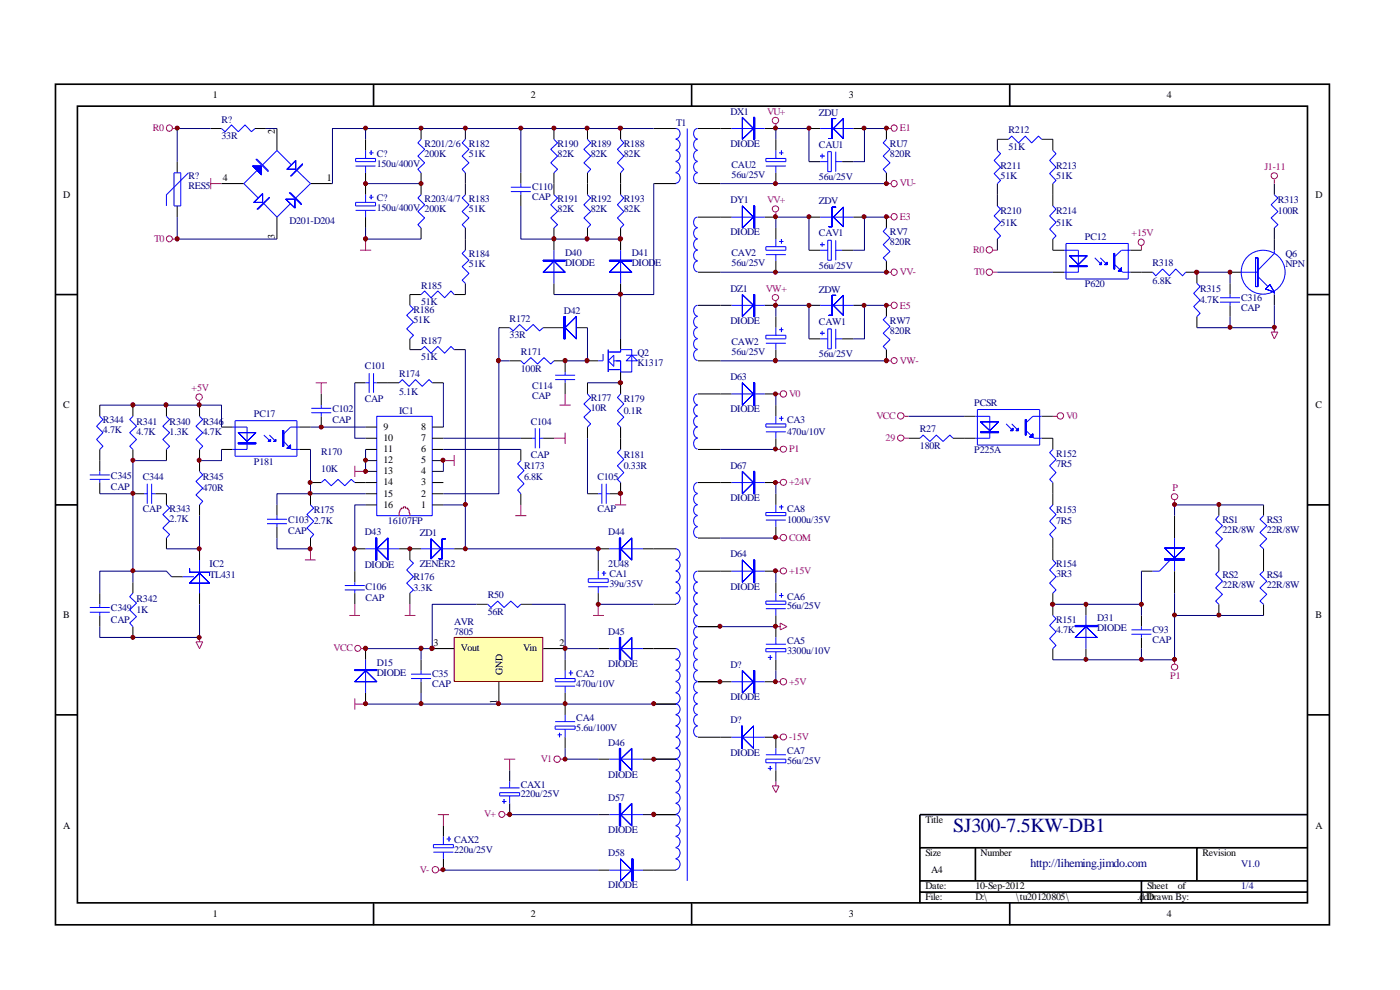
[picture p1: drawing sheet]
<svg xmlns="http://www.w3.org/2000/svg" width="297mm" height="210mm" viewBox="0 0 297 210" stroke-linecap="round" stroke-linejoin="round" font-family="sans-serif">
<g fill="none" stroke="#000" stroke-width=".35">
<path d="M11.8 17.9h270.2v178.3h-270.2zM79.2 17.9v4.6M146.7 17.9v4.6M214.2 17.9v4.6M16.4 22.5h261v169h-261zM11.8 62.5h4.6M277.5 62.5h4.6M11.8 107.1h4.6M277.5 107.1h4.6M11.8 151.6h4.6M277.5 151.6h4.6M195.2 179.8h82.3"/>
<path d="M206.9 179.8v7.1M253.9 179.8v7.1M277.5 172.8h-82.3v18.8M79.2 191.6v4.7M146.7 191.6v4.7M195.2 186.9h82.3M195.2 189.2h82.3M214.2 191.6v4.7M242.1 186.9v4.7"/>
</g>
<g fill="none" stroke="#000" stroke-width=".21">
<path d="M37.6 34.3v2.4M44.7 27.3h2.3M47 38.9h4.7M54.1 27.3h2.3M58.8 27.3v4.6M65.9 38.9h4.6M77.6 29.5v2.4M77.6 36.7v4.6M89.3 27.3v2.2M89.3 36.7v4.6M98.7 27.3v2.2M98.7 36.7v4.6"/>
<path d="M110.5 36.7v2.2M117.5 27.3v2.2M117.5 36.7v4.6M124.6 27.3v2.2M124.6 36.7v4.6M131.7 27.3v2.2M131.7 36.7v4.6M138.7 27.3h4.7M138.7 38.9h4.7M148.1 27.3h4.7M148.1 38.9h4.7M37.6 43.7v2.4"/>
<path d="M58.8 46.1v4.6M77.6 46.1v2.2M89.3 48.3v2.4M98.7 48.3v4.8M110.5 41.3v2.4M117.5 48.3v4.8M124.6 48.3v2.4M131.7 48.3v4.8M87 71.9v2.3h2.3M89.3 62.5h-2.3v2.3M96.4 74.2h2.3M98.7 60.1v2.4h-2.3"/>
<path d="M105.8 69.5h2.3M108.1 76.5h2.4M115.2 69.5h4.7M117.5 76.5h2.4v2.4M117.5 60.1v2.4M122.3 69.5h2.3M124.6 76.5h2.3M131.7 60.1v2.4M131.7 71.9v2.3M131.7 78.9v4.7M21.2 85.9v2.4M21.2 95.3v4.7"/>
<path d="M28.2 85.9v2.4M28.2 95.3v2.4M35.3 85.9v2.4M35.3 95.3v2.4M42.3 85.9v2.4M42.3 95.3v4.7M47 95.3h2.4M47 90.6h2.4M63.5 95.3h2.4M63.5 90.6h2.4M68.2 83.6v2.3M68.2 88.3v2.3"/>
<path d="M75.3 81.2h2.3M77.6 95.3h2.3M77.6 100h2.3M77.6 97.7h2.3M77.6 93h2.3M77.6 90.6h2.3M79.9 81.2h4.8M91.7 95.3h2.4M91.7 100h2.4M91.7 97.7h2.4M91.7 93h2.4M91.7 90.6h2.4"/>
<path d="M91.7 81.2h2.4M110.5 95.3v2.4M110.5 93h2.4M115.2 93h2.3M119.9 81.2v2.4M124.6 81.2v2.4M124.6 90.6v2.4M131.7 90.6v4.7M148.1 95.3h4.7M148.1 83.6h4.7M21.2 102.4v2.3M28.2 104.7h2.4"/>
<path d="M32.9 104.7h2.4v2.4M35.3 114.1v2.3M42.3 107.1v2.3M42.3 116.4v2.4M58.8 107.1v2.3M58.8 111.8v2.3M65.9 102.4h2.3M65.9 104.7v2.4M65.9 114.1v2.3M75.3 116.4h2.3M75.3 102.4h4.6M77.6 107.1h2.3"/>
<path d="M77.6 104.7h2.3M84.7 116.4h4.6M87 116.4v2.4M91.7 107.1h2.4M91.7 104.7h2.4M91.7 102.4h2.4M96.4 116.4h2.3M110.5 104.7v2.4M124.6 104.7h2.3M126.9 116.4h2.4M126.9 118.8v2.4M131.7 102.4v2.3h-2.4"/>
<path d="M136.4 116.4h7M21.2 125.8v2.4M21.2 130.6v2.3M28.2 123.5v2.3M28.2 132.9v2.3M36.4 122.3h2.4M42.3 125.8v2.4M75.3 121.2v2.3M75.3 125.8v2.4M77.6 137.6v2.4M87 125.8v2.4M126.9 137.6h2.4"/>
<path d="M126.9 125.8v2.4M136.4 137.6h7M138.7 128.2h4.7M148.1 132.9h4.7M148.1 121.2h4.7M77.6 147v2.4M138.7 149.4h4.7M148.1 144.6h4.7M148.1 156.4h4.7M126.9 161h2.4M126.9 172.8h2.4M136.4 161h7"/>
<path d="M136.4 172.8h7M126.9 184.6h2.4M136.4 184.6h7"/>
</g>
<g fill="none" stroke="#00f" stroke-width=".21">
<path d="M36.9 36.7h1.5v7h-1.5zM40 36.7l-4.7 4.6v2.4M47 27.3l.8 .6 1.3-1.4 1.4 1.4 1.5-1.4 1.3 1.4 .8-.6M54.3 33.8h.2l2.4 2.4v.2zM54.5 36.2l-2.8 2.7 3.1 3.1M55.7 35l3.1-3.1 3 3.1M63 36.2l2.9 2.7-3.2 3.1M64.2 34.7v.3l-2.4 2.3h-.2zM75.4 33.6h4.3v.7h-4.3zM75.4 35.2h4.3M77.6 31.9v1.7M77.6 35.2v1.5"/>
<path d="M78.3 32.4h.9M78.7 31.9v1M89.3 29.5l-.7 .8 1.5 1.4-1.5 1.4 1.5 1.4-1.5 1.4 .7 .8M98.7 29.5l-.7 .8 1.5 1.4-1.5 1.4 1.5 1.4-1.5 1.4 .7 .8M108.4 39.7h4.2M110.5 38.9v.8M117.5 29.5l.8 .8-1.5 1.4 1.5 1.4-1.5 1.4 1.5 1.4-.8 .8M124.6 29.5l.7 .8-1.4 1.4 1.4 1.4-1.4 1.4 1.4 1.4-.7 .8M131.7 29.5l.6 .8-1.3 1.4 1.3 1.4-1.3 1.4 1.3 1.4-.6 .8M143.3 27.3a1.11 1.11 0 0 1 1 1.1 1.11 1.11 0 0 1-1 1.1M143.3 29.5a1.17 1.17 0 0 1 1 1.2 1.17 1.17 0 0 1-1 1.1M143.3 31.9a1.17 1.17 0 0 1 1 1.2 1.17 1.17 0 0 1-1 1.1"/>
<path d="M143.3 34.3a1.17 1.17 0 0 1 1 1.1 1.17 1.17 0 0 1-1 1.2M143.3 36.7a1.11 1.11 0 0 1 1 1.1 1.11 1.11 0 0 1-1 1.1M145.8 27.3v159.6M148 36.7a1.14 1.14 0 0 0-.8 1.1 1.14 1.14 0 0 0 .8 1.1M148 34.3a1.19 1.19 0 0 0-.9 1.1 1.19 1.19 0 0 0 .9 1.2M148 31.9a1.19 1.19 0 0 0-.9 1.2 1.19 1.19 0 0 0 .9 1.1M148 29.5a1.19 1.19 0 0 0-.9 1.2 1.19 1.19 0 0 0 .9 1.1M148 27.3a1.14 1.14 0 0 0-.8 1.1 1.14 1.14 0 0 0 .8 1.1M54.5 44.4l2.6-2.6v.2l-2.3 2.4zM56 43.2l2.8 2.9 2.8-2.9M61.4 40.9h.2l2.3 2.3v.2zM75.4 42.9h4.3v.8h-4.3z"/>
<path d="M75.4 44.6h4.3M77.6 41.3v1.6M77.6 44.6v1.5M78.3 41.8h.9M78.7 41.3v.9M89.3 41.3l-.7 .7 1.5 1.4-1.5 1.5 1.5 1.3-1.5 1.5 .7 .6M98.7 41.3l-.7 .7 1.5 1.4-1.5 1.5 1.5 1.3-1.5 1.5 .7 .6M98.7 53.1l-.7 .7 1.5 1.4-1.5 1.4 1.5 1.4-1.5 1.4 .7 .7M108.4 40.6h4.2M110.5 40.6v.7M117.5 41.3l.8 .7-1.5 1.4 1.5 1.5-1.5 1.3 1.5 1.5-.8 .6M117.5 53.1v7"/>
<path d="M124.6 41.3l.7 .7-1.4 1.4 1.4 1.5-1.4 1.3 1.4 1.5-.7 .6M131.7 41.3l.6 .7-1.3 1.4 1.3 1.5-1.3 1.3 1.3 1.5-.6 .6M131.7 53.1v7M78.3 79.2v4.1M79.2 79.2v4.1M87 64.8l.7 .7-1.4 1.4 1.4 1.4-1.4 1.5 1.4 1.3-.7 .8M89.3 62.5l.8-.8 1.3 1.5 1.5-1.5 1.4 1.5 1.4-1.5 .7 .8M89.3 74.2l.8-.7 1.3 1.4 1.5-1.4 1.4 1.4 1.4-1.4 .7 .7M108.1 69.5l.8 .7 1.3-1.4 1.5 1.4 1.4-1.4 1.4 1.4 .7-.7M110.5 76.5l.7 .7 1.4-1.3 1.4 1.3 1.4-1.3 1.4 1.3 .7-.7M117.8 79.6h4.2M119.9 78.9v.7"/>
<path d="M127.9 75.1v1.4h-1M129 74.7h2.7v-.5h2.3v4.7h-2.3v-2.4h-1.5M129 74.2v4.7M129 78.4h2.7M129 76.5l1.2-1.1v2.3zM132.8 76.5l1.2-1.1 1.2 1.1zM132.8 75.4h2.4M21.2 88.3l.6 .7-1.3 1.4 1.3 1.4-1.3 1.4 1.3 1.5-.6 .6M21.2 100v.8M28.2 88.3l-.7 .7 1.5 1.4-1.5 1.4 1.5 1.4-1.5 1.5 .7 .6M35.3 88.3l.7 .7-1.5 1.4 1.5 1.4-1.5 1.4 1.5 1.5-.7 .6M42.3 88.3l.7 .7-1.4 1.4 1.4 1.4-1.4 1.4 1.4 1.5-.7 .6"/>
<path d="M42.3 100l.7 .8-1.4 1.3 1.4 1.4-1.4 1.5 1.4 1.3-.7 .8M49.4 90.6h3v4.7h-3M49.9 89.2h13.1v7.6h-13.1zM56 92.3l1.4 1.3M57.1 92.3l1.4 1.3M60.2 93.6l1.6 1.7h1.7M63.5 90.6h-1.9l-1.4 1.4M66 86.6h4.3M66 87.5h4.3M68.2 85.9v.7M68.2 87.5v.8M77.6 81.2h.7"/>
<path d="M79.2 81.2h.7M79.9 88.3h11.8v21.1h-11.8zM84.7 81.2l.6-.7 1.5 1.5 1.3-1.5 1.5 1.5 1.4-1.5 .7 .7M110.5 97.7l-.7 .7 1.4 1.4-1.4 1.4 1.4 1.4-1.4 1.4 .7 .7M112.9 93h.6M113.5 90.8v4.3M114.5 93h.7M114.5 90.8v4.3M117.8 80.5h4.2M119.9 80.5v.7M124.6 83.6l.7 .7-1.4 1.4 1.4 1.4-1.4 1.4 1.4 1.4-.7 .7M131.7 83.6l-.7 .7 1.3 1.4-1.3 1.4 1.3 1.4-1.3 1.4 .7 .7"/>
<path d="M131.7 95.3l-.7 .7 1.3 1.5-1.3 1.3 1.3 1.4-1.3 1.5 .7 .7M148 93a1.19 1.19 0 0 0-.9 1.1 1.19 1.19 0 0 0 .9 1.1M148 90.6a1.19 1.19 0 0 0-.9 1.1 1.19 1.19 0 0 0 .9 1.2M148 88.3a1.14 1.14 0 0 0-.8 1.1 1.14 1.14 0 0 0 .8 1.1M148 85.9a1.19 1.19 0 0 0-.9 1.2 1.19 1.19 0 0 0 .9 1.1M148 83.6a1.19 1.19 0 0 0-.9 1.1 1.19 1.19 0 0 0 .9 1.2M19 100.8h4.3M19 101.7h4.3M21.2 101.7v.7M30.6 104.7h.6M31.2 102.6v4.2M32.2 104.7h.7"/>
<path d="M32.2 102.6v4.2M35.3 107.1l.7 .7-1.5 1.3 1.5 1.5-1.5 1.4 1.5 1.4-.7 .7M42.3 118.8v7M56.6 110.2h4.3M56.6 111.1h4.3M58.8 109.4v.8M58.8 111.1v.7M65.9 107.1l.6 .7-1.4 1.3 1.4 1.5-1.4 1.4 1.4 1.4-.6 .7M68.2 102.4l.7-.7 1.4 1.3 1.4-1.3 1.5 1.3 1.3-1.3 .8 .7M77.6 116.4h7.1M87 118.8l.7 .7-1.4 1.4 1.4 1.4-1.4 1.4 1.4 1.4-.7 .7M89.3 116.4h7.1"/>
<path d="M126.9 104.7h.8M127.7 102.6v4.2M128.6 104.7h.7M128.6 102.6v4.2M129.3 116.4h7.1M143.3 116.4a1.17 1.17 0 0 1 1 1.2 1.17 1.17 0 0 1-1 1.1M143.3 118.8a1.17 1.17 0 0 1 1 1.1 1.17 1.17 0 0 1-1 1.2M19 128.9h4.3M19 129.9h4.3M21.2 128.2v.7M21.2 129.9v.7M28.2 125.8l-.7 .8 1.5 1.3-1.5 1.5 1.5 1.4-1.5 1.4 .7 .7"/>
<path d="M38.8 122.3h2.3M73.2 124.2h4.2M73.2 125.1h4.2M75.3 123.5v.7M75.3 125.1v.7M77.6 140v7M124.8 122.8h4.2v.7h-4.2zM124.8 124.5h4.2M126.9 121.2v1.6M126.9 124.5v1.3M127.7 121.6h.9M128.1 121.2v.9"/>
<path d="M129.3 137.6h7.1M143.3 121.2a1.17 1.17 0 0 1 1 1.1 1.17 1.17 0 0 1-1 1.1M143.3 123.5a1.11 1.11 0 0 1 1 1.1 1.11 1.11 0 0 1-1 1.1M143.3 125.8a1.17 1.17 0 0 1 1 1.2 1.17 1.17 0 0 1-1 1.1M143.3 137.6a1.17 1.17 0 0 1 1 1.1 1.17 1.17 0 0 1-1 1.2M143.3 140a1.11 1.11 0 0 1 1 1.1 1.11 1.11 0 0 1-1 1.1M148 130.6a1.19 1.19 0 0 0-.9 1.1 1.19 1.19 0 0 0 .9 1.1M148 128.2a1.19 1.19 0 0 0-.9 1.1 1.19 1.19 0 0 0 .9 1.2M148 125.8a1.19 1.19 0 0 0-.9 1.2 1.19 1.19 0 0 0 .9 1.1M148 123.5a1.14 1.14 0 0 0-.8 1.1 1.14 1.14 0 0 0 .8 1.1M148 121.2a1.19 1.19 0 0 0-.9 1.1 1.19 1.19 0 0 0 .9 1.1M148 140a1.14 1.14 0 0 0-.8 1.1 1.14 1.14 0 0 0 .8 1.1"/>
<path d="M148 137.6a1.19 1.19 0 0 0-.9 1.1 1.19 1.19 0 0 0 .9 1.2M148 135.2a1.19 1.19 0 0 0-.9 1.2 1.19 1.19 0 0 0 .9 1.1M148 132.9a1.14 1.14 0 0 0-.8 1.1 1.14 1.14 0 0 0 .8 1.1M143.3 142.2a1.17 1.17 0 0 1 1 1.2 1.17 1.17 0 0 1-1 1.1M143.3 144.6a1.17 1.17 0 0 1 1 1.2 1.17 1.17 0 0 1-1 1.1M143.3 147a1.17 1.17 0 0 1 1 1.1 1.17 1.17 0 0 1-1 1.2M143.3 149.4a1.11 1.11 0 0 1 1 1.1 1.11 1.11 0 0 1-1 1.1M143.3 151.6a1.17 1.17 0 0 1 1 1.2 1.17 1.17 0 0 1-1 1.1M143.3 154a1.17 1.17 0 0 1 1 1.2 1.17 1.17 0 0 1-1 1.1M143.3 156.4a1.17 1.17 0 0 1 1 1.1 1.17 1.17 0 0 1-1 1.2M143.3 158.7a1.11 1.11 0 0 1 1 1.2 1.11 1.11 0 0 1-1 1.1M148 142.2a1.19 1.19 0 0 0-.9 1.2 1.19 1.19 0 0 0 .9 1.1"/>
<path d="M148 154a1.19 1.19 0 0 0-.9 1.2 1.19 1.19 0 0 0 .9 1.1M148 151.6a1.19 1.19 0 0 0-.9 1.2 1.19 1.19 0 0 0 .9 1.1M148 149.4a1.14 1.14 0 0 0-.8 1.1 1.14 1.14 0 0 0 .8 1.1M148 147a1.19 1.19 0 0 0-.9 1.1 1.19 1.19 0 0 0 .9 1.2M148 144.6a1.19 1.19 0 0 0-.9 1.2 1.19 1.19 0 0 0 .9 1.1M129.3 161h7.1M129.3 172.8h7.1M143.3 161a1.17 1.17 0 0 1 1 1.2 1.17 1.17 0 0 1-1 1.1M143.3 163.4a1.17 1.17 0 0 1 1 1.1 1.17 1.17 0 0 1-1 1.2M143.3 165.8a1.17 1.17 0 0 1 1 1.1 1.17 1.17 0 0 1-1 1.2M143.3 168.1a1.11 1.11 0 0 1 1 1.1 1.11 1.11 0 0 1-1 1.1M143.3 170.4a1.17 1.17 0 0 1 1 1.2 1.17 1.17 0 0 1-1 1.1"/>
<path d="M143.3 172.8a1.17 1.17 0 0 1 1 1.1 1.17 1.17 0 0 1-1 1.2M143.3 175.2a1.11 1.11 0 0 1 1 1.1 1.11 1.11 0 0 1-1 1.1M143.3 177.5a1.17 1.17 0 0 1 1 1.1 1.17 1.17 0 0 1-1 1.1M143.3 179.8a1.17 1.17 0 0 1 1 1.2 1.17 1.17 0 0 1-1 1.1M129.3 184.6h7.1M143.3 182.2a1.17 1.17 0 0 1 1 1.1 1.17 1.17 0 0 1-1 1.2"/>
</g>
<path d="M53.6 35.2h1.9v1.9zM53.6 35.2h1.9v1.9z" fill="#00f" stroke="#00f" stroke-width=".21"/>
<g fill="#00f" stroke="#00f" stroke-width=".21">
<path d="M60.9 35.9h1.8v-1.9zM60.9 35.9h1.8v-1.9z" fill-rule="evenodd"/>
<path d="M60.6 42.2h2v1.9zM60.6 42.2h2v1.9z" fill-rule="evenodd"/>
<path d="M53.8 42.9l1.9-1.8v1.8zM53.8 42.9l1.9-1.8v1.8z" fill-rule="evenodd"/>
<path d="M129.3 55.2v.2h4.7v-.2zM129.3 55.2v.2h4.7v-.2z" fill-rule="evenodd"/>
<path d="M129.3 57.7l2.4-2.3 2.3 2.3zM129.3 57.7l2.4-2.3 2.3 2.3z" fill-rule="evenodd"/>
<path d="M115.2 55.2v.2h4.7v-.2zM115.2 55.2v.2h4.7v-.2z" fill-rule="evenodd"/>
<path d="M117.5 55.4l2.4 2.3h-4.7zM117.5 55.4l2.4 2.3h-4.7z" fill-rule="evenodd"/>
<path d="M119.6 67.1v4.8h.3v-4.8zM119.6 67.1v4.8h.3v-4.8z" fill-rule="evenodd"/>
<path d="M119.9 69.5l2.4-2.4v4.8zM119.9 69.5l2.4-2.4v4.8z" fill-rule="evenodd"/>
<path d="M50.5 91.8h3.8l-1.9 1.8zM50.5 91.8h3.8l-1.9 1.8z" fill-rule="evenodd"/>
<path d="M50.5 93.9h3.8v.2h-3.8zM50.5 93.9h3.8v.2h-3.8z" fill-rule="evenodd"/>
<path d="M58.5 93.2l-.4 .4h.4zM58.5 93.2l-.4 .4h.4z" fill-rule="evenodd"/>
<path d="M56.9 93.6h.5v-.4zM56.9 93.6h.5v-.4z" fill-rule="evenodd"/>
<path d="M59.9 91.4v3.3h.3v-3.3zM59.9 91.4v3.3h.3v-3.3z" fill-rule="evenodd"/>
<path d="M60.9 95.1l.7-.7v.7zM60.9 95.1l.7-.7v.7z" fill-rule="evenodd"/>
<path d="M93.8 114.3v4.2h-.7h.7v-4.2h.7zM93.8 114.3v4.2h-.7h.7v-4.2h.7z" fill-rule="evenodd"/>
<path d="M91.4 114.3l2.2 2.1-2.2 2.1zM91.4 114.3l2.2 2.1-2.2 2.1z" fill-rule="evenodd"/>
<path d="M79.7 114.1v4.7h.2v-4.7zM79.7 114.1v4.7h.2v-4.7z" fill-rule="evenodd"/>
<path d="M79.9 116.4l2.4-2.3v4.7zM79.9 116.4l2.4-2.3v4.7z" fill-rule="evenodd"/>
<path d="M40.2 120.6v.8h4.2v.7v-.7h-4.2zM40.2 120.6v.8h4.2v.7v-.7h-4.2z" fill-rule="evenodd"/>
<path d="M40.2 123.7l2.1-2.1 2.1 2.1zM40.2 123.7l2.1-2.1 2.1 2.1z" fill-rule="evenodd"/>
<path d="M131.4 114.1v4.7h.3v-4.7zM131.4 114.1v4.7h.3v-4.7z" fill-rule="evenodd"/>
<path d="M131.7 116.4l2.3-2.3v4.7zM131.7 116.4l2.3-2.3v4.7z" fill-rule="evenodd"/>
<path d="M131.4 135.2v4.8h.3v-4.8zM131.4 135.2v4.8h.3v-4.8z" fill-rule="evenodd"/>
<path d="M131.7 137.6l2.3-2.4v4.8zM131.7 137.6l2.3-2.4v4.8z" fill-rule="evenodd"/>
<path d="M131.4 158.7v4.7h.3v-4.7zM131.4 158.7v4.7h.3v-4.7z" fill-rule="evenodd"/>
<path d="M131.7 161l2.3-2.3v4.7zM131.7 161l2.3-2.3v4.7z" fill-rule="evenodd"/>
<path d="M131.4 170.4v4.8h.3v-4.8zM131.4 170.4v4.8h.3v-4.8z" fill-rule="evenodd"/>
<path d="M131.7 172.8l2.3-2.4v4.8zM131.7 172.8l2.3-2.4v4.8z" fill-rule="evenodd"/>
<path d="M134 182.2v4.7h.3v-4.7zM134 182.2v4.7h.3v-4.7z" fill-rule="evenodd"/>
<path d="M131.7 182.2l2.3 2.4-2.3 2.3zM131.7 182.2l2.3 2.4-2.3 2.3z" fill-rule="evenodd"/>
<path d="M75.3 142.1v.1h4.6v-.1zM75.3 142.1v.1h4.6v-.1z" fill-rule="evenodd"/>
<path d="M77.6 142.2l2.3 2.4h-4.6zM77.6 142.2l2.3 2.4h-4.6z" fill-rule="evenodd"/>
</g>
<g fill="none" stroke="#a1006a" stroke-width=".21">
<path d="M36.7 27.3h.9M44.7 37.8v2.3M44.7 38.9h2.3M36.7 50.7h.9M76.4 53.1h2.3M77.6 50.7v2.4M42.3 85v.9M67 81.2h2.3M68.2 81.2v2.4M75.3 98.8v2.4M75.3 100h2.3M94.1 97.7h2.3"/>
<path d="M96.4 96.5v2.3M117.5 93h2.4M118.7 85.9h2.4M119.9 83.6v2.3M119.9 91.8v2.3M64.7 118.8h2.3M65.9 116.4v2.4M109.3 109.4h2.4M110.5 107.1v2.3M130.5 107.1h2.3M131.7 104.7v2.4M41.6 136.1h1.4l-.7 1.5z"/>
<path d="M42.3 135.2v.9M74.1 130.6h2.3M75.3 128.2v2.4M85.9 130.6h2.2M87 128.2v2.4M125.8 130.6h2.3M126.9 128.2v2.4"/>
<circle cx="35.9" cy="27.2" r=".66"/>
<circle cx="35.9" cy="50.7" r=".64"/>
<circle cx="42.2" cy="84.2" r=".68"/>
</g>
<path d="M84.7 109.4l.1-1.2 .3-.2v-.2h.5v-.3h.4v.3h.5v.2l.3 .2 .2 1.2" fill="none" stroke="#f00" stroke-width=".21"/>
<g fill="none" stroke="#000080" stroke-width=".21">
<path d="M44.7 27.3h-7.1v7M56.4 27.3h2.4M77.6 27.3v2.2M77.6 38.9h11.7M110.5 27.3v9.4M138.7 27.3h-68.2v11.6M138.7 38.9v23.6h-7M37.6 46.1v4.6h21.2M77.6 48.3v2.4h11.7M110.5 43.7v7h21.2M98.7 74.2v32.9h-4.6M105.8 69.5v7h2.3"/>
<path d="M105.8 76.5v28.2h-11.7M117.5 62.5h14.2v9.4M124.6 69.5v7h-4.7M21.2 85.9h25.8v4.7M35.3 97.7h-7.1v25.8M47 95.3v2.4h-4.7M65.9 95.3v9.4h11.7M65.9 90.6h11.7M75.3 81.2v11.8h2.3M77.6 95.3v4.7M94.1 81.2v9.4M94.1 97.7v2.3"/>
<path d="M94.1 93h16.4M94.1 95.3h16.4M124.6 93v11.7M124.6 81.2h7.1M21.2 104.7h7M42.3 109.4v7h-7M58.8 114.1v2.3h7.1M65.9 104.7h-7.1v2.4M77.6 107.1h-2.3v14.1M98.7 107.1v9.3h28.2v2.4M36.4 122.3l-1.1-1.1h-14.1v4.6M42.3 128.2v7h-21.1v-2.3"/>
<path d="M126.9 128.2h11.8"/>
</g>
<g fill="#800000" stroke="#800000" stroke-width=".21">
<circle cx="77.6" cy="38.9" r=".42"/>
<circle cx="124.5" cy="76.5" r=".45"/>
<circle cx="131.6" cy="81.2" r=".45"/>
<circle cx="89.3" cy="38.9" r=".42"/>
<circle cx="89.3" cy="27.2" r=".42"/>
<circle cx="98.7" cy="27.2" r=".42"/>
<circle cx="131.6" cy="27.2" r=".45"/>
<circle cx="124.5" cy="27.2" r=".42"/>
<circle cx="117.5" cy="27.2" r=".42"/>
<circle cx="117.5" cy="50.7" r=".45"/>
<circle cx="124.5" cy="50.7" r=".45"/>
<circle cx="131.6" cy="50.7" r=".48"/>
<circle cx="131.6" cy="62.4" r=".45"/>
<circle cx="94" cy="97.6" r=".42"/>
<circle cx="77.6" cy="97.6" r=".42"/>
<circle cx="77.6" cy="100" r=".42"/>
<circle cx="77.6" cy="27.2" r=".42"/>
<circle cx="131.6" cy="104.6" r=".45"/>
<circle cx="105.7" cy="76.5" r=".45"/>
<circle cx="119.9" cy="76.5" r=".45"/>
<circle cx="98.7" cy="107" r=".42"/>
<circle cx="110.5" cy="27.2" r=".42"/>
<circle cx="65.8" cy="102.4" r=".42"/>
<circle cx="65.8" cy="104.6" r=".42"/>
<circle cx="65.8" cy="116.4" r=".42"/>
<circle cx="87" cy="116.4" r=".42"/>
<circle cx="68.2" cy="90.6" r=".42"/>
<circle cx="98.7" cy="116.4" r=".42"/>
<circle cx="75.2" cy="116.4" r=".42"/>
<circle cx="126.9" cy="128.2" r=".42"/>
<circle cx="126.9" cy="116.4" r=".42"/>
<circle cx="42.2" cy="85.9" r=".45"/>
<circle cx="35.2" cy="85.9" r=".45"/>
<circle cx="28.2" cy="85.9" r=".45"/>
<circle cx="42.2" cy="97.6" r=".42"/>
<circle cx="42.2" cy="116.4" r=".42"/>
<circle cx="28.2" cy="97.6" r=".42"/>
<circle cx="28.2" cy="104.6" r=".42"/>
<circle cx="28.2" cy="121.1" r=".42"/>
<circle cx="28.2" cy="135.2" r=".42"/>
<circle cx="42.2" cy="135.2" r=".42"/>
<circle cx="77.5" cy="50.7" r=".45"/>
<circle cx="37.6" cy="50.7" r=".45"/>
<circle cx="37.6" cy="27.2" r=".42"/>
</g>
<path d="M96.4 135.3h18.7v9.1h-18.7z" fill="#ffffb0"/>
<path d="M96.4 135.2h18.7v9.3h-18.7z" fill="none" stroke="#800000" stroke-width=".21"/>
<g fill="none" stroke="#000" stroke-width=".21">
<path d="M152.8 27.3h2.4M162.2 27.3h2.4M164.6 29.5v2.4M164.6 36.7v2.2M171.6 34.3h2.4M171.6 27.3h2.4M178.6 34.3h2.4M181 27.3h2.4M188 27.3v2.2M188 36.7v2.2M211.6 38.9v4.8M214 29.5h-2.4v2.4"/>
<path d="M221 29.5h2.4v2.4M223.4 38.9v4.8M270.3 38.9v2.4M148.1 57.7h4.7M148.1 46.1h7.1M162.2 46.1h2.4M164.6 48.3v2.4M164.6 55.4v2.3M171.6 46.1h2.4M171.6 53.1h2.4M178.6 53.1h2.4M181 46.1h2.4"/>
<path d="M188 46.1v2.2M188 55.4v2.3M211.6 50.7v2.4M223.4 57.7h2.3M223.4 50.7v2.4h2.3M239.8 57.7h4.7M239.8 53.1h2.3M251.5 57.7h2.4v2.4M260.9 57.7h2.4M270.3 48.3v4.8M148.1 76.5h4.7M148.1 64.8h7.1"/>
<path d="M162.2 64.8h2.4M164.6 67.1v2.4M164.6 74.2v2.3M171.6 64.8h2.4M171.6 71.9h2.4M178.6 71.9h2.4M181 64.8h2.4M188 64.8v2.3M188 74.2v2.3M253.9 67.1v2.4M260.9 60.1v2.4M260.9 64.8v2.3"/>
<path d="M270.3 62.5v2.3M152.8 83.6h2.4M162.2 83.6h2.4M164.6 85.9v2.4M164.6 93v2.3M192.8 93h2.4M202.2 93h4.7M204.6 88.3h2.3M221 93h2.4v2.3M221 88.3h2.4M148.1 114.1h4.7M148.1 102.4h7.1"/>
<path d="M162.2 102.4h2.4M164.6 104.7v2.4M164.6 111.8v2.3M223.4 102.4v4.7M223.4 114.1v4.7M249.2 109.4v4.7M258.6 107.1v2.3M258.6 116.4v4.8M268.1 107.1v2.3M268.1 116.4v4.8M89.3 140v2.2M91.7 137.6h4.7"/>
<path d="M101.1 128.2h2.4M110.5 128.2h2.4M115.2 137.6h4.7M119.9 140v2.2M152.8 121.2h2.4M162.2 121.2h2.4M164.6 123.5v2.3M164.6 130.6v4.6M164.6 140v2.2M223.4 125.8v4.8M223.4 137.6v2.4M230.4 128.2v2.4"/>
<path d="M230.4 137.6v2.4M242.1 121.2h2.4M242.1 130.6v2.3M242.1 135.2v2.4M249.2 121.2v4.6M258.6 128.2v2.4M268.1 128.2v2.4M89.3 144.6v2.4M105.8 144.6v4.8M119.9 147v4.6M119.9 156.4v2.3M152.8 144.6h2.4"/>
<path d="M152.8 156.4h2.4M162.2 156.4h2.4v2.3M162.2 144.6h2.4M94.1 175.2v2.3M108.1 163.4v2.4M108.1 170.4v2.4M164.6 163.4v2.4M94.1 182.2v2.4"/>
</g>
<circle cx="138.7" cy="161" r=".42" fill="#800000" stroke="#800000" stroke-width=".21"/>
<g fill="#800000" stroke="#800000" stroke-width=".21">
<circle cx="138.7" cy="172.8" r=".45"/>
<circle cx="138.7" cy="149.3" r=".42"/>
<circle cx="77.6" cy="149.3" r=".42"/>
<circle cx="105.7" cy="149.3" r=".42"/>
<circle cx="119.9" cy="149.3" r=".42"/>
<circle cx="89.3" cy="149.3" r=".42"/>
<circle cx="77.5" cy="137.5" r=".45"/>
<circle cx="89.3" cy="137.5" r=".45"/>
<circle cx="119.9" cy="161" r=".42"/>
<circle cx="108.1" cy="172.8" r=".45"/>
<circle cx="94" cy="184.5" r=".42"/>
<circle cx="188" cy="38.9" r=".42"/>
<circle cx="164.5" cy="38.9" r=".42"/>
<circle cx="164.5" cy="27.2" r=".42"/>
<circle cx="171.6" cy="27.2" r=".42"/>
<circle cx="183.3" cy="27.2" r=".42"/>
<circle cx="188" cy="27.2" r=".42"/>
<circle cx="164.5" cy="57.7" r=".42"/>
<circle cx="183.3" cy="46" r=".42"/>
<circle cx="171.6" cy="46" r=".42"/>
<circle cx="164.5" cy="76.5" r=".45"/>
<circle cx="183.3" cy="64.8" r=".42"/>
<circle cx="171.6" cy="64.8" r=".42"/>
<circle cx="164.5" cy="83.6" r=".42"/>
<circle cx="164.5" cy="102.4" r=".42"/>
<circle cx="164.5" cy="114" r=".42"/>
<circle cx="152.7" cy="144.6" r=".42"/>
<circle cx="164.5" cy="156.3" r=".42"/>
<circle cx="164.5" cy="121.1" r=".42"/>
<circle cx="164.5" cy="132.8" r=".42"/>
<circle cx="152.7" cy="132.8" r=".42"/>
<circle cx="164.5" cy="144.6" r=".42"/>
<circle cx="188" cy="46" r=".42"/>
<circle cx="188" cy="64.8" r=".42"/>
<circle cx="164.5" cy="46" r=".42"/>
<circle cx="188" cy="57.7" r=".42"/>
<circle cx="164.5" cy="64.8" r=".42"/>
<circle cx="188" cy="76.5" r=".45"/>
<circle cx="119.9" cy="137.5" r=".45"/>
<circle cx="91.6" cy="137.5" r=".48"/>
<circle cx="270.3" cy="69.4" r=".42"/>
<circle cx="260.9" cy="69.4" r=".42"/>
<circle cx="260.9" cy="57.7" r=".42"/>
<circle cx="253.9" cy="57.7" r=".45"/>
<circle cx="164.5" cy="95.2" r=".42"/>
<circle cx="223.3" cy="128.2" r=".45"/>
<circle cx="230.4" cy="139.9" r=".42"/>
<circle cx="230.4" cy="128.2" r=".42"/>
<circle cx="258.6" cy="107" r=".42"/>
<circle cx="258.6" cy="130.5" r=".42"/>
<circle cx="249.2" cy="139.9" r=".42"/>
<circle cx="249.2" cy="107" r=".42"/>
<circle cx="249.2" cy="130.5" r=".42"/>
<circle cx="242.1" cy="139.9" r=".42"/>
<circle cx="242.1" cy="128.2" r=".42"/>
</g>
<g fill="none" stroke="#00f" stroke-width=".21">
<path d="M155.2 27.3h7M162.5 33.6h4.2v.7h-4.2zM162.5 35.2h4.2M164.6 31.9v1.7M164.6 35.2v1.5M165.3 32.4h.9M165.8 31.9v1M174 34.3h1.6M174 33.1h.9M174 27.3h7M174.4 32.6v1M175.6 32.2h.8v4.2h-.8z"/>
<path d="M177.3 34.3h1.3M177.3 32.2v4.2M188 29.5l-.6 .8 1.4 1.4-1.4 1.4 1.4 1.4-1.4 1.4 .6 .8M211.6 31.9l.7 .7-1.4 1.4 1.4 1.5-1.4 1.3 1.4 1.5-.7 .6M214 29.5l.6-.6 1.5 1.4 1.4-1.4 1.4 1.4 1.4-1.4 .7 .6M223.4 31.9l.6 .7-1.3 1.4 1.3 1.5-1.3 1.3 1.3 1.5-.6 .6M148 55.4a1.19 1.19 0 0 0-.9 1.1 1.19 1.19 0 0 0 .9 1.2M148 53.1a1.14 1.14 0 0 0-.8 1.1 1.14 1.14 0 0 0 .8 1.1M148 50.7a1.19 1.19 0 0 0-.9 1.2 1.19 1.19 0 0 0 .9 1.1M148 48.3a1.19 1.19 0 0 0-.9 1.2 1.19 1.19 0 0 0 .9 1.1M148 46.1a1.14 1.14 0 0 0-.8 1.1 1.14 1.14 0 0 0 .8 1.1M155.2 46.1h7"/>
<path d="M162.5 52.3h4.2v.8h-4.2zM162.5 54h4.2M164.6 50.7v1.6M164.6 54v1.4M165.3 51.2h.9M165.8 50.7v.9M174 53.1h1.6M174 51.9h.9M174 46.1h7M174.4 51.4v.9M175.6 51h.8v4.2h-.8zM177.3 51v4.2"/>
<path d="M177.3 53.1h1.3M188 48.3l-.6 .8 1.4 1.4-1.4 1.4 1.4 1.4-1.4 1.4 .6 .7M211.6 43.7l.7 .7-1.4 1.4 1.4 1.4-1.4 1.4 1.4 1.4-.7 .7M223.4 43.7l.6 .7-1.3 1.4 1.3 1.4-1.3 1.4 1.3 1.4-.6 .7M225.7 53.1h3.1v4.6h-3.1M226.1 51.6h13.3v7.6h-13.3zM232.2 54.7l1.5 1.4M233.4 54.7l1.5 1.4M236.5 56.1l1.7 1.6h1.6M239.8 53.1h-1.9l-1.4 1.3M244.5 57.7l.7 .8 1.4-1.4 1.5 1.4 1.3-1.4 1.5 1.4 .6-.8M263.3 57.7h3.6"/>
<path d="M266.9 58.7l2.1 2.1M270.3 41.3l.8 .7-1.4 1.4 1.4 1.5-1.4 1.3 1.4 1.5-.8 .6M270.3 53.1v.7l-3.4 3.5M148 74.2a1.19 1.19 0 0 0-.9 1.1 1.19 1.19 0 0 0 .9 1.2M148 71.9a1.14 1.14 0 0 0-.8 1.1 1.14 1.14 0 0 0 .8 1.1M148 69.5a1.19 1.19 0 0 0-.9 1.2 1.19 1.19 0 0 0 .9 1.1M148 67.1a1.19 1.19 0 0 0-.9 1.2 1.19 1.19 0 0 0 .9 1.1M148 64.8a1.19 1.19 0 0 0-.9 1.1 1.19 1.19 0 0 0 .9 1.2M155.2 64.8h7M162.5 71.1h4.2v.8h-4.2zM162.5 72.8h4.2M164.6 69.5v1.6"/>
<path d="M164.6 72.8v1.4M165.3 69.9h.9M165.8 69.5v.9M174 71.9h1.6M174 70.7h.9M174 64.8h7M174.4 70.2v.9M175.6 69.8h.8v4.2h-.8zM177.3 69.8v4.2M177.3 71.9h1.3M188 67.1l-.6 .7 1.4 1.5-1.4 1.4 1.4 1.4-1.4 1.4 .6 .7M253.9 60.1l.7 .7-1.4 1.4 1.4 1.5-1.4 1.3 1.4 1.5-.7 .6"/>
<path d="M258.8 63.2h4.3M258.8 64.1h4.3M260.9 62.5v.7M260.9 64.1v.7M270.3 62v.5M155.2 83.6h7M162.5 89.9h4.2v.7h-4.2zM162.5 91.6h4.2M164.6 88.3v1.6M164.6 91.6v1.4M165.3 88.7h.9M165.8 88.3v.9"/>
<path d="M195.2 93l.6-.7 1.5 1.3 1.3-1.3 1.5 1.3 1.4-1.3 .7 .7M206.9 88.3h3.1v4.7h-3.1M207.3 86.9h13.3v7.5h-13.3zM213.4 89.9l1.5 1.5M214.6 89.9l1.5 1.5M217.7 91.4l1.7 1.6h1.6M221 88.3h-1.9l-1.4 1.4M223.4 95.3l-.7 .7 1.3 1.5-1.3 1.3 1.3 1.4-1.3 1.5 .7 .7M148 111.8a1.19 1.19 0 0 0-.9 1.1 1.19 1.19 0 0 0 .9 1.1M148 109.4a1.19 1.19 0 0 0-.9 1.1 1.19 1.19 0 0 0 .9 1.2M148 107.1a1.14 1.14 0 0 0-.8 1.1 1.14 1.14 0 0 0 .8 1.1M148 104.7a1.19 1.19 0 0 0-.9 1.2 1.19 1.19 0 0 0 .9 1.1"/>
<path d="M148 102.4a1.19 1.19 0 0 0-.9 1.1 1.19 1.19 0 0 0 .9 1.1M155.2 102.4h7M162.5 108.7h4.2v.7h-4.2zM162.5 110.3h4.2M164.6 107.1v1.6M164.6 110.3v1.5M165.3 107.5h.9M165.8 107.1v.9M223.4 118.8l.6 .7-1.3 1.4 1.3 1.4-1.3 1.4 1.3 1.4-.6 .7M223.4 107.1l-.7 .7 1.3 1.3-1.3 1.5 1.3 1.4-1.3 1.4 .7 .7M248.2 118.8l-2.2 2.4h-1.5M249.2 114.1v7.1"/>
<path d="M258.6 109.4l-.7 .8 1.4 1.3-1.4 1.4 1.4 1.4-1.4 1.4 .7 .7M268.1 109.4l-.8 .8 1.4 1.3-1.4 1.4 1.4 1.4-1.4 1.4 .8 .7M103.5 128.2l.6 .7 1.5-1.4 1.3 1.4 1.5-1.4 1.4 1.4 .7-.7M155.2 121.2h7M162.5 127.5h4.2v.7h-4.2zM162.5 137.6h4.2v.7h-4.2zM162.5 136.7h4.2M162.5 129.1h4.2M162.9 139.4h.9M163.4 139v1M164.6 125.8v1.7M164.6 129.1v1.5"/>
<path d="M164.6 135.2v1.5M164.6 138.3v1.7M165.3 126.3h.9M165.8 125.8v.9M223.4 130.6l.6 .6-1.3 1.5 1.3 1.3-1.3 1.5 1.3 1.4-.6 .7M230.4 130.6v7M240 133.6h4.3M240 134.5h4.3M242.1 132.9v.7M242.1 134.5v.7M258.6 121.2l-.7 .6 1.4 1.5-1.4 1.4 1.4 1.4-1.4 1.4 .7 .7M268.1 121.2l-.8 .6 1.4 1.5-1.4 1.4 1.4 1.4-1.4 1.4 .8 .7"/>
<path d="M87.2 143.9h4.2M87.2 143h4.2M89.3 142.2v.8M89.3 143.9v.7M117.8 143.9h4.2v.7h-4.2zM117.8 154h4.2v.7h-4.2zM117.8 145.5h4.2M117.8 153.1h4.2M118.3 155.9h.9M118.7 155.4v1M119.9 142.2v1.7M119.9 145.5v1.5"/>
<path d="M119.9 151.6v1.5M119.9 154.7v1.7M120.6 142.7h1M121.1 142.2v1.1M155.2 144.6h7M155.2 156.4h7M164.6 158.7v1.4M91.9 179.2h4.3v.6h-4.3zM94.1 177.5v1.7M94.7 178h1M95.2 177.5v1M106 168.1h4.2v.7h-4.2z"/>
<path d="M106 167.1h4.2M106.5 170h.9M106.9 169.5v.9M108.1 165.8v1.3M108.1 168.8v1.6M162.5 161h4.2v.8h-4.2zM162.5 160.1h4.2M162.9 163h.9M163.4 162.5v.9M164.6 161.8v1.6M91.9 180.8h4.3M94.1 180.8v1.4"/>
<circle cx="268" cy="57.7" r="4.7"/>
</g>
<g fill="none" stroke="#a1006a" stroke-width=".21">
<path d="M164.6 26.3v1M188 38.9h1.1M188 27.3h1.1M270.3 38v.9M164.6 45v1.1M188 57.7h1.1M188 46.1h1.1M210.7 57.7h.9M210.7 53.1h.9M242.1 52.2v.9M164.6 63.8v1M188 76.5h1.1"/>
<path d="M188 64.8h1.1M269.7 70.4h1.4l-.8 1.5zM270.3 69.5v.9M164.6 83.6h.9M164.6 95.3h.9M191.9 88.3h.9M191.9 93h.9M223.4 88.3h.9M164.6 102.4h.9M164.6 114.1h.9M249.2 106.1v1M76.6 137.6h1"/>
<path d="M164.6 132.9h.9M164.6 121.2h.9M165.5 132.2l1.5 .7-1.5 .7zM249.2 140v.9M75.3 148.2v2.3M75.3 149.4h2.3M164.6 156.4h.9M164.6 144.6h.9M92.9 172.8h2.3M94.1 172.8v2.4M106.9 161h2.4M107.2 172.8h.9"/>
<path d="M108.1 161v2.4M119 161h.9M163.8 166.7h1.5l-.7 1.4zM164.6 165.8v.9M93.1 184.6h1"/>
<circle cx="164.5" cy="25.6" r=".68"/>
<circle cx="189.7" cy="38.9" r=".66"/>
<circle cx="189.7" cy="27.2" r=".66"/>
<circle cx="270.4" cy="37.3" r=".66"/>
<circle cx="164.5" cy="44.3" r=".66"/>
<circle cx="189.7" cy="46" r=".66"/>
<circle cx="189.7" cy="57.7" r=".66"/>
<circle cx="209.9" cy="57.7" r=".68"/>
<circle cx="209.9" cy="53" r=".68"/>
<circle cx="242.1" cy="51.4" r=".66"/>
<circle cx="164.5" cy="63.1" r=".66"/>
<circle cx="189.7" cy="64.7" r=".66"/>
<circle cx="189.7" cy="76.5" r=".64"/>
<circle cx="166.2" cy="83.6" r=".68"/>
<circle cx="166.2" cy="95.3" r=".66"/>
<circle cx="191.1" cy="88.2" r=".68"/>
<circle cx="191.1" cy="92.9" r=".66"/>
<circle cx="225" cy="88.2" r=".68"/>
<circle cx="166.2" cy="114" r=".68"/>
<circle cx="166.2" cy="102.3" r=".66"/>
<circle cx="249.2" cy="105.4" r=".66"/>
<circle cx="75.9" cy="137.5" r=".64"/>
<circle cx="166.2" cy="121.1" r=".66"/>
<circle cx="166.2" cy="144.6" r=".68"/>
<circle cx="166.2" cy="156.3" r=".66"/>
<circle cx="249.2" cy="141.5" r=".66"/>
<circle cx="106.5" cy="172.7" r=".64"/>
<circle cx="118.2" cy="161" r=".68"/>
<circle cx="92.4" cy="184.5" r=".68"/>
</g>
<g fill="none" stroke="#000080" stroke-width=".21">
<path d="M152.8 38.9h35.2M164.6 29.5v-2.2h7v7M188 27.3h-4.6v7h-2.4M152.8 57.7h35.2M164.6 48.3v-2.2h7v7M188 46.1h-4.6v7h-2.4M211.6 57.7h11.8M253.9 57.7h7v2.4M152.8 76.5h35.2M164.6 67.1v-2.3h7v7.1M188 64.8h-4.6v7.1h-2.4M260.9 67.1v2.4"/>
<path d="M270.3 64.8v4.7h-16.4M152.8 95.3h11.8M164.6 83.6v2.3M192.8 88.3h11.8M152.8 114.1h11.8M164.6 102.4v2.3M268.1 107.1h-18.9v2.3M89.3 137.6v2.4M101.1 128.2h-9.4v9.4h-14.1M112.9 128.2h7v9.4M126.9 137.6h-7v2.4M152.8 132.9h11.8"/>
<path d="M164.6 121.2v2.3M223.4 128.2h18.7M242.1 121.2v9.4M242.1 137.6v2.4M249.2 125.8v14.2h-25.8M249.2 130.6h18.9M77.6 149.4h61.1M89.3 147v2.4M119.9 158.7v2.3h7M164.6 142.2v2.4M108.1 172.8h18.8M94.1 184.6h32.8"/>
</g>
<g fill="#00f" stroke="#00f" stroke-width=".21">
<path d="M176.5 25.1h.8h-.8v4.3h-.6h.6zM176.5 25.1h.8h-.8v4.3h-.6h.6z" fill-rule="evenodd"/>
<path d="M176.8 27.3l2.1-2.2v4.3zM176.8 27.3l2.1-2.2v4.3z" fill-rule="evenodd"/>
<path d="M159.9 24.9v4.6h.2v-4.6zM159.9 24.9v4.6h.2v-4.6z" fill-rule="evenodd"/>
<path d="M157.5 24.9l2.4 2.4-2.4 2.2zM157.5 24.9l2.4 2.4-2.4 2.2z" fill-rule="evenodd"/>
<path d="M176.5 43.9h.8h-.8v4.2h-.6h.6zM176.5 43.9h.8h-.8v4.2h-.6h.6z" fill-rule="evenodd"/>
<path d="M176.8 46.1l2.1-2.2v4.2zM176.8 46.1l2.1-2.2v4.2z" fill-rule="evenodd"/>
<path d="M159.9 43.7v4.6h.2v-4.6zM159.9 43.7v4.6h.2v-4.6z" fill-rule="evenodd"/>
<path d="M157.5 43.7l2.4 2.4-2.4 2.2zM157.5 43.7l2.4 2.4-2.4 2.2z" fill-rule="evenodd"/>
<path d="M176.5 62.7h.8h-.8v4.2h-.6h.6zM176.5 62.7h.8h-.8v4.2h-.6h.6z" fill-rule="evenodd"/>
<path d="M176.8 64.8l2.1-2.1v4.2zM176.8 64.8l2.1-2.1v4.2z" fill-rule="evenodd"/>
<path d="M159.9 62.5v4.6h.2v-4.6zM159.9 62.5v4.6h.2v-4.6z" fill-rule="evenodd"/>
<path d="M157.5 62.5l2.4 2.3-2.4 2.3zM157.5 62.5l2.4 2.3-2.4 2.3z" fill-rule="evenodd"/>
<path d="M159.9 81.2v4.7h.2v-4.7zM159.9 81.2v4.7h.2v-4.7z" fill-rule="evenodd"/>
<path d="M157.5 81.2l2.4 2.4-2.4 2.3zM157.5 81.2l2.4 2.4-2.4 2.3z" fill-rule="evenodd"/>
<path d="M159.9 100v4.7h.2v-4.7zM159.9 100v4.7h.2v-4.7z" fill-rule="evenodd"/>
<path d="M157.5 100l2.4 2.4-2.4 2.3zM157.5 100l2.4 2.4-2.4 2.3z" fill-rule="evenodd"/>
<path d="M159.9 118.8v4.7h.2v-4.7zM159.9 118.8v4.7h.2v-4.7z" fill-rule="evenodd"/>
<path d="M157.5 118.8l2.4 2.4-2.4 2.3zM157.5 118.8l2.4 2.4-2.4 2.3z" fill-rule="evenodd"/>
<path d="M159.9 142.2v4.8h.2v-4.8zM159.9 142.2v4.8h.2v-4.8z" fill-rule="evenodd"/>
<path d="M157.5 142.2l2.4 2.4-2.4 2.4zM157.5 142.2l2.4 2.4-2.4 2.4z" fill-rule="evenodd"/>
<path d="M157.3 154v4.7h.2v-4.7zM157.3 154v4.7h.2v-4.7z" fill-rule="evenodd"/>
<path d="M157.5 156.4l2.4-2.4v4.7zM157.5 156.4l2.4-2.4v4.7z" fill-rule="evenodd"/>
<path d="M226.9 54.3h3.7l-1.8 1.8zM226.9 54.3h3.7l-1.8 1.8z" fill-rule="evenodd"/>
<path d="M226.9 56.4h3.7v.2h-3.7zM226.9 56.4h3.7v.2h-3.7z" fill-rule="evenodd"/>
<path d="M234.4 56.1h.5v-.5zM234.4 56.1h.5v-.5z" fill-rule="evenodd"/>
<path d="M233.7 55.6l-.4 .5h.4zM233.7 55.6l-.4 .5h.4z" fill-rule="evenodd"/>
<path d="M236.3 53.8v3.3h.2v-3.3zM236.3 53.8v3.3h.2v-3.3z" fill-rule="evenodd"/>
<path d="M237.2 57.5l.7-.7v.7zM237.2 57.5l.7-.7v.7z" fill-rule="evenodd"/>
<path d="M266.4 54.7v6.1h.5v-6.1zM266.4 54.7v6.1h.5v-6.1z" fill-rule="evenodd"/>
<path d="M269.4 60.4l-.9 .9 1.8 .7zM269.4 60.4l-.9 .9 1.8 .7z" fill-rule="evenodd"/>
<path d="M208 89.5h3.8l-1.8 1.9zM208 89.5h3.8l-1.8 1.9z" fill-rule="evenodd"/>
<path d="M208 91.6h3.8v.2h-3.8zM208 91.6h3.8v.2h-3.8z" fill-rule="evenodd"/>
<path d="M215.6 91.4h.5v-.6zM215.6 91.4h.5v-.6z" fill-rule="evenodd"/>
<path d="M214.4 91.4h.5v-.6zM214.4 91.4h.5v-.6z" fill-rule="evenodd"/>
<path d="M217.5 89v3.3h.2v-3.3zM217.5 89v3.3h.2v-3.3z" fill-rule="evenodd"/>
<path d="M219.1 92v.7h-.7zM219.1 92v.7h-.7z" fill-rule="evenodd"/>
<path d="M247.1 118.5h4.2v.3h-4.2zM247.1 118.5h4.2v.3h-4.2z" fill-rule="evenodd"/>
<path d="M247.1 116.2h4.2l-2.1 2.2zM247.1 116.2h4.2l-2.1 2.2z" fill-rule="evenodd"/>
<path d="M228.1 132.7v.2h4.6v-.2zM228.1 132.7v.2h4.6v-.2z" fill-rule="evenodd"/>
<path d="M230.4 132.9l2.3 2.3h-4.6zM230.4 132.9l2.3 2.3h-4.6z" fill-rule="evenodd"/>
</g>
<text font-size="4.2" fill="#000080" x="202.2" y="176.4">SJ300-7.5KW-DB1</text>
<text font-size="2.5" fill="#000080" x="218.6" y="183.9">http://liheming.jimdo.com</text>
<g font-size="2.1">
<text x="45.1" y="20.8">1</text>
<text x="112.6" y="20.8">2</text>
<text x="180.1" y="20.8">3</text>
<text x="247.6" y="20.8">4</text>
<text x="58.3" y="28.4" transform="rotate(-90 58.3 28.4)">2</text>
<text x="13.4" y="41.9">D</text>
<text x="47.2" y="38.4">4</text>
<text x="69.3" y="38.4">1</text>
<text x="279.1" y="41.9">D</text>
<text x="58.3" y="50.7" transform="rotate(-90 58.3 50.7)">3</text>
<text x="13.4" y="86.5">C</text>
<text x="279.1" y="86.5">C</text>
<text x="81.4" y="91.3">9</text>
<text x="81.4" y="93.6">10</text>
<text x="81.4" y="95.9">11</text>
<text x="89.3" y="95.9">6</text>
<text x="89.3" y="93.6">7</text>
<text x="89.3" y="91.3">8</text>
<text x="81.4" y="98.3">12</text>
<text x="81.4" y="100.6">13</text>
<text x="89.3" y="100.6">4</text>
<text x="89.3" y="98.3">5</text>
<text x="81.4" y="103">14</text>
<text x="81.4" y="105.3">15</text>
<text x="81.4" y="107.7">16</text>
<text x="89.3" y="107.7">1</text>
<text x="89.3" y="105.3">2</text>
<text x="89.3" y="103">3</text>
<text x="13.4" y="131.1">B</text>
<text x="279.1" y="131.1">B</text>
<text x="91.9" y="137">3</text>
<text x="118.7" y="137">2</text>
<text x="97.8" y="138.2">Vout</text>
<text x="106.6" y="143.3" transform="rotate(-90 106.6 143.3)">GND</text>
<text x="111" y="138.2">Vin</text>
<text x="105.4" y="149.4" transform="rotate(-90 105.4 149.4)">1</text>
<text x="13.4" y="175.8">A</text>
<text x="196.3" y="174.6">Title</text>
<text x="279.1" y="175.8">A</text>
<text x="196.3" y="181.6">Size</text>
<text x="197.5" y="185.2">A4</text>
<text x="208" y="181.6">Number</text>
<text x="255.1" y="181.6">Revision</text>
<text x="196.3" y="188.6">Date:</text>
<text x="196.3" y="191">File:</text>
<text x="206.9" y="188.6">10-Sep-2012</text>
<text x="206.9" y="191">D:\</text>
<text x="215.6" y="191">\tu20120805\</text>
<text x="241.2" y="191">.ddDrawn By:</text>
<text x="243.3" y="188.6">Sheet</text>
<text x="243.8" y="191">b</text>
<text x="249.9" y="188.6">of</text>
<text x="45.1" y="194.6">1</text>
<text x="112.6" y="194.6">2</text>
<text x="180.1" y="194.6">3</text>
<text x="247.6" y="194.6">4</text>
</g>
<g font-size="2.1" fill="#a1006a">
<text x="32.4" y="27.9">R0</text>
<text x="162.7" y="24.3">VU+</text>
<text x="190.9" y="27.9">E1</text>
<text x="190.9" y="39.5">VU-</text>
<text x="268.2" y="36.1">J1-11</text>
<text x="162.7" y="43.1">VV+</text>
<text x="190.9" y="46.7">E3</text>
<text x="32.7" y="51.3">T0</text>
<text x="206.4" y="53.7">R0</text>
<text x="240" y="50.1">+15V</text>
<text x="190.9" y="58.3">VV-</text>
<text x="206.7" y="58.3">T0</text>
<text x="162.5" y="61.9">VW+</text>
<text x="190.9" y="65.4">E5</text>
<text x="190.9" y="77.1">VW-</text>
<text x="40.6" y="83">+5V</text>
<text x="167.4" y="84.2">V0</text>
<text x="185.9" y="88.9">VCC</text>
<text x="226.1" y="88.9">V0</text>
<text x="167.4" y="95.9">P1</text>
<text x="187.9" y="93.6">29</text>
<text x="167.4" y="103">+24V</text>
<text x="248.8" y="104.1">P</text>
<text x="167.4" y="114.7">COM</text>
<text x="167.4" y="121.8">+15V</text>
<text x="70.8" y="138.2">VCC</text>
<text x="167.4" y="145.2">+5V</text>
<text x="248.2" y="144">P1</text>
<text x="114.7" y="161.6">V1</text>
<text x="167.4" y="157">-15V</text>
<text x="102.7" y="173.4">V+</text>
<text x="89.1" y="185.2">V-</text>
</g>
<g font-size="2.1" fill="#000080">
<text x="47" y="26">R?</text>
<text x="47" y="29.5">33R</text>
<text x="143.4" y="26.7">T1</text>
<text x="154.9" y="24.3">DX1</text>
<text x="173.7" y="24.6">ZDU</text>
<text x="214" y="28.3">R212</text>
<text x="79.9" y="33.3">C?</text>
<text x="79.9" y="35.4">150u/400V</text>
<text x="90.1" y="31.2">R201/2/6</text>
<text x="90.1" y="33.3">200K</text>
<text x="99.5" y="31.2">R182</text>
<text x="99.5" y="33.3">51K</text>
<text x="118.3" y="31.2">R190</text>
<text x="118.3" y="33.3">82K</text>
<text x="125.3" y="31.2">R189</text>
<text x="125.3" y="33.3">82K</text>
<text x="132.3" y="31.2">R188</text>
<text x="132.3" y="33.3">82K</text>
<text x="154.9" y="31.2">DIODE</text>
<text x="155.2" y="35.6">CAU2</text>
<text x="173.7" y="31.3">CAU1</text>
<text x="188.8" y="31.2">RU7</text>
<text x="188.8" y="33.3">820R</text>
<text x="212.3" y="35.8">R211</text>
<text x="214" y="31.8">51K</text>
<text x="224" y="35.8">R213</text>
<text x="40" y="37.9">R?</text>
<text x="40" y="40">RES5</text>
<text x="112.9" y="40.3">C110</text>
<text x="155.2" y="37.7">56u/25V</text>
<text x="173.7" y="38.2">56u/25V</text>
<text x="212.3" y="37.9">51K</text>
<text x="224" y="37.9">51K</text>
<text x="61.4" y="47.6">D201-D204</text>
<text x="79.9" y="42.7">C?</text>
<text x="79.9" y="44.7">150u/400V 200K</text>
<text x="90.1" y="42.8">R203/4/7</text>
<text x="99.5" y="42.8">R183</text>
<text x="99.5" y="45">51K</text>
<text x="112.9" y="42.4">CAP R191</text>
<text x="118.3" y="45">82K</text>
<text x="125.3" y="42.8">R192</text>
<text x="125.3" y="45">82K</text>
<text x="132.3" y="42.8">R193</text>
<text x="132.3" y="45">82K</text>
<text x="154.9" y="43.1">DY1</text>
<text x="173.7" y="43.3">ZDV</text>
<text x="212.3" y="45.5">R210</text>
<text x="212.3" y="47.8">51K</text>
<text x="224" y="45.5">R214</text>
<text x="224" y="47.8">51K</text>
<text x="271.1" y="43.1">R313</text>
<text x="271.1" y="45.5">100R</text>
<text x="154.9" y="49.9">DIODE</text>
<text x="173.7" y="50.1">CAV1</text>
<text x="188.8" y="49.9">RV7</text>
<text x="188.8" y="52">820R</text>
<text x="230.1" y="50.9">PC12</text>
<text x="99.5" y="54.6">R184</text>
<text x="99.5" y="56.7">51K</text>
<text x="119.9" y="54.4">D40</text>
<text x="119.9" y="56.5">DIODE</text>
<text x="134" y="54.4">D41</text>
<text x="134" y="56.5">DIOD</text>
<text x="139" y="56.5">E</text>
<text x="155.2" y="54.4">CAV2</text>
<text x="155.2" y="56.5">56u/25V</text>
<text x="173.7" y="57">56u/25V</text>
<text x="244.5" y="56.5">R318</text>
<text x="272.7" y="54.6">Q6</text>
<text x="272.7" y="56.7">NPN</text>
<text x="89.3" y="61.2">R185</text>
<text x="89.3" y="64.7">51K</text>
<text x="154.9" y="61.9">DZ1</text>
<text x="173.7" y="62.1">ZDW</text>
<text x="230.1" y="61">P620</text>
<text x="244.5" y="60.3">6.8K</text>
<text x="254.6" y="61.9">R315</text>
<text x="254.6" y="64.3">4.7K</text>
<text x="263.3" y="63.8">C316</text>
<text x="263.3" y="65.9">CAP</text>
<text x="87.7" y="66.4">R186</text>
<text x="87.7" y="68.5">51K</text>
<text x="108.1" y="68.2">R172</text>
<text x="108.1" y="71.7">33R</text>
<text x="119.6" y="66.5">D42</text>
<text x="154.9" y="68.7">DIODE</text>
<text x="173.7" y="68.9">CAW1</text>
<text x="188.8" y="68.7">RW7</text>
<text x="188.8" y="70.8">820R</text>
<text x="89.3" y="72.9">R187</text>
<text x="89.3" y="76.5">51K</text>
<text x="110.5" y="75.3">R171</text>
<text x="135.2" y="75.5">Q2</text>
<text x="135.2" y="77.6">K1317</text>
<text x="155.2" y="73.2">CAW2</text>
<text x="155.2" y="75.3">56u/25V</text>
<text x="173.7" y="75.8">56u/25V</text>
<text x="77.4" y="78.3">C101</text>
<text x="84.7" y="79.9">R174</text>
<text x="84.7" y="83.7">5.1K</text>
<text x="110.5" y="78.8">100R</text>
<text x="112.9" y="82.5">C114</text>
<text x="154.9" y="80.7">D63</text>
<text x="21.8" y="89.8">R344</text>
<text x="53.8" y="88.4">PC17</text>
<text x="70.5" y="87.5">C102</text>
<text x="70.5" y="89.8">CAP</text>
<text x="77.4" y="85.3">CAP</text>
<text x="84.7" y="87.7">IC1</text>
<text x="112.9" y="84.7">CAP</text>
<text x="125.3" y="85.1">R177</text>
<text x="125.3" y="87.2">10R</text>
<text x="132.3" y="85.3">R179</text>
<text x="132.3" y="87.7">0.1R</text>
<text x="154.9" y="87.5">DIODE</text>
<text x="167" y="89.8">CA3</text>
<text x="206.7" y="86.1">PCSR</text>
<text x="21.8" y="91.9">4.7K</text>
<text x="29" y="90.1">R341</text>
<text x="29" y="92.4">4.7K</text>
<text x="36" y="90.1">R340</text>
<text x="36" y="92.4">1.3K</text>
<text x="43" y="90.1">R346</text>
<text x="43" y="92.4">4.7K</text>
<text x="112.6" y="90.1">C104</text>
<text x="167" y="92.2">470u/10V</text>
<text x="195.2" y="91.7">R27</text>
<text x="195.2" y="95.2">180R</text>
<text x="23.5" y="101.6">C345</text>
<text x="30.3" y="101.8">C344</text>
<text x="43" y="101.8">R345</text>
<text x="53.8" y="98.7">P181</text>
<text x="68.2" y="96.4">R170</text>
<text x="68.2" y="100.2">10K</text>
<text x="111.2" y="99.5">R173</text>
<text x="111.2" y="101.8">6.8K</text>
<text x="112.6" y="97.1">CAP</text>
<text x="126.7" y="101.8">C105</text>
<text x="132.3" y="97.1">R181</text>
<text x="132.3" y="99.5">0.33R</text>
<text x="154.9" y="99.5">D67</text>
<text x="206.7" y="96.2">P225A</text>
<text x="224" y="96.9">R152</text>
<text x="224" y="99">7R5</text>
<text x="23.5" y="103.9">CAP</text>
<text x="43" y="104.1">470R</text>
<text x="154.9" y="106.3">DIODE</text>
<text x="30.3" y="108.6">CAP</text>
<text x="36" y="108.6">R343</text>
<text x="36" y="110.7">2.7K</text>
<text x="61.1" y="110.9">C103</text>
<text x="61.1" y="113.3">CAP</text>
<text x="66.5" y="108.9">R175</text>
<text x="66.5" y="111.2">2.7K</text>
<text x="77.4" y="113.5">D43</text>
<text x="82.3" y="111.2">16107FP</text>
<text x="89.1" y="113.8">ZD1</text>
<text x="126.7" y="108.6">CAP</text>
<text x="129" y="113.5">D44</text>
<text x="167" y="108.6">CA8</text>
<text x="167" y="110.9">1000u/35V</text>
<text x="224" y="108.9">R153</text>
<text x="224" y="111.2">7R5</text>
<text x="259.3" y="110.9">RS1</text>
<text x="259.3" y="113">22R/8W</text>
<text x="268.7" y="110.9">RS3</text>
<text x="268.7" y="113">22R/8W</text>
<text x="154.9" y="118.2">D64</text>
<text x="44.4" y="120.3">IC2</text>
<text x="44.4" y="122.7">TL431</text>
<text x="77.4" y="120.6">DIODE</text>
<text x="77.6" y="125.1">C106</text>
<text x="87.7" y="122.9">R176</text>
<text x="87.7" y="125.3">3.3K</text>
<text x="89.1" y="120.3">ZENER2</text>
<text x="129" y="120.3">2U48</text>
<text x="129.3" y="122.4">CA1</text>
<text x="129.3" y="124.5">39u/35V</text>
<text x="154.9" y="125.1">DIODE</text>
<text x="224" y="120.3">R154</text>
<text x="224" y="122.4">3R3</text>
<text x="259.3" y="122.7">RS2</text>
<text x="259.3" y="124.8">22R/8W</text>
<text x="268.7" y="122.7">RS4</text>
<text x="268.7" y="124.8">22R/8W</text>
<text x="23.5" y="129.7">C349</text>
<text x="29" y="127.6">R342</text>
<text x="29" y="130">1K</text>
<text x="77.6" y="127.4">CAP</text>
<text x="103.5" y="126.9">R50</text>
<text x="103.5" y="130.5">56R</text>
<text x="167" y="127.2">CA6</text>
<text x="167" y="129.3">56u/25V</text>
<text x="232.7" y="131.8">D31</text>
<text x="23.5" y="132.1">CAP</text>
<text x="96.4" y="132.6">AVR</text>
<text x="96.4" y="134.7">7805</text>
<text x="129" y="134.7">D45</text>
<text x="167" y="136.6">CA5</text>
<text x="224" y="132.1">R151</text>
<text x="224" y="134.2">4.7K</text>
<text x="232.7" y="133.9">DIODE</text>
<text x="244.5" y="134.2">C93</text>
<text x="244.5" y="136.3">CAP</text>
<text x="79.9" y="141.2">D15</text>
<text x="79.9" y="143.3">DIODE</text>
<text x="91.7" y="143.6">C35</text>
<text x="122.3" y="143.6">CA2</text>
<text x="129" y="141.5">DIODE</text>
<text x="154.9" y="141.7">D?</text>
<text x="167" y="138.7">3300u/10V</text>
<text x="91.7" y="145.7">CAP</text>
<text x="122.3" y="145.7">470u/10V</text>
<text x="154.9" y="148.5">DIODE</text>
<text x="122.3" y="153">CA4</text>
<text x="122.3" y="155.1">5.6u/100V</text>
<text x="154.9" y="153.4">D?</text>
<text x="129" y="158.2">D46</text>
<text x="154.9" y="160.3">DIODE</text>
<text x="167" y="160">CA7</text>
<text x="110.5" y="167">CAX1</text>
<text x="129" y="164.9">DIODE</text>
<text x="167" y="162.1">56u/25V</text>
<text x="110.5" y="169.2">220u/25V</text>
<text x="129" y="169.9">D57</text>
<text x="96.4" y="178.8">CAX2</text>
<text x="129" y="176.7">DIODE</text>
<text x="96.4" y="180.9">220u/25V</text>
<text x="129" y="181.6">D58</text>
<text x="263.3" y="184">V1.0</text>
<text x="129" y="188.5">DIODE</text>
<text x="263.3" y="188.6">1/4</text>
</g>
</svg>
